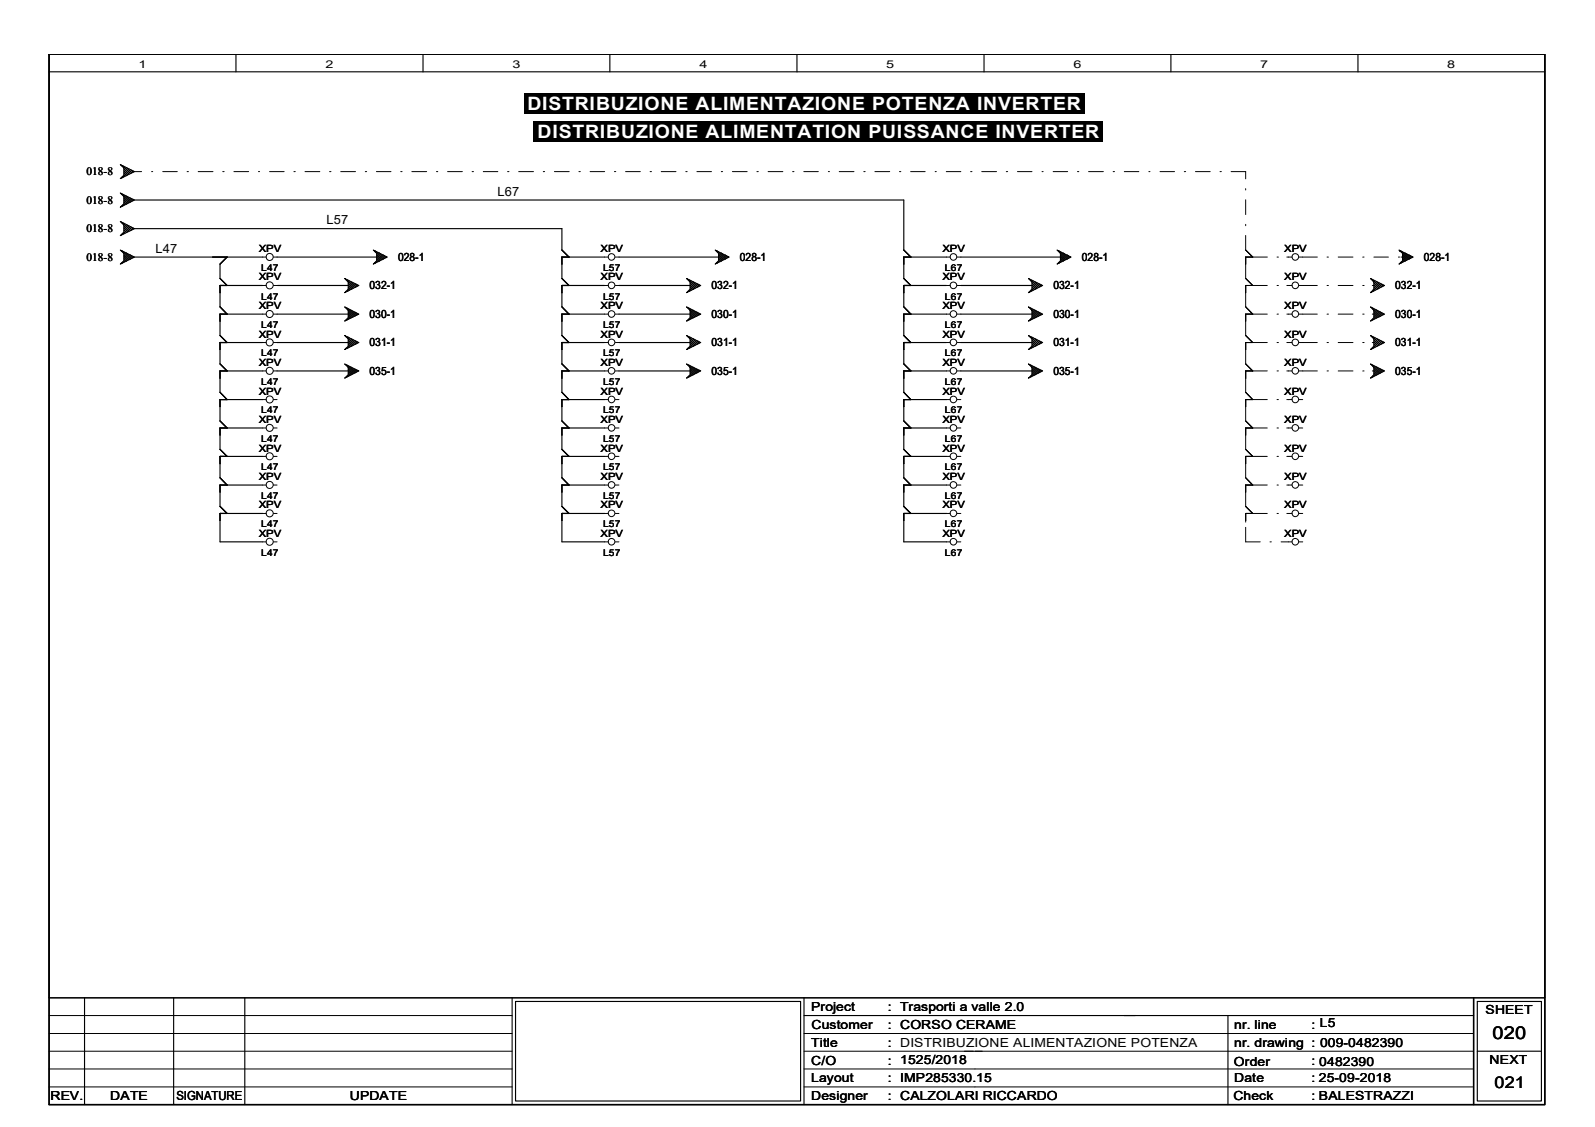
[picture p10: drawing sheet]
<svg xmlns="http://www.w3.org/2000/svg" width="297mm" height="210mm" viewBox="0 0 297 210" stroke-linecap="round" stroke-linejoin="round" font-family="sans-serif">
<path d="M9.1 10.1h278.6v195.6h-278.6zM274.4 185.8v19.9" fill="none" stroke="#000" stroke-width=".3"/>
<g fill="none" stroke="#000" stroke-width=".21">
<path d="M9.1 10.1h278.6v195.6h-278.6zM9.1 10.1h278.6v175.7h-278.6zM9.1 13.4h278.6M43.9 10.1v3.3M78.8 10.1v3.3M113.6 10.1v3.3M148.4 10.1v3.3M183.3 10.1v3.3M218.1 10.1v3.3M252.9 10.1v3.3M25.1 37.3h143.2v9.3l1.3 1.3M25.1 42.6h79.5v4l1.4 1.3"/>
<path d="M25.1 47.9h23.8M42.3 47.9l-1.3 1.3v2.7l1.3 1.3M48.9 53.2h-7.9v3.9l1.3 1.4M48.9 58.5h-7.9v4l1.3 1.3M51.6 58.5h13.3M51.6 53.2h13.3M51.6 47.9h18.5M112.6 47.9h-8v4l1.4 1.3M112.6 53.2h-8v3.9l1.4 1.4M112.6 58.5h-8v4l1.4 1.3M115.3 58.5h13.2M115.3 53.2h13.2"/>
<path d="M115.3 47.9h18.5M176.3 47.9h-8v4l1.3 1.3M176.3 53.2h-8v3.9l1.3 1.4M176.3 58.5h-8v4l1.3 1.3M178.9 58.5h13.3M178.9 53.2h13.3M178.9 47.9h18.6M48.9 63.8h-7.9v4l1.3 1.3M48.9 69.1h-7.9v4l1.3 1.3M48.9 74.4h-7.9v4l1.3 1.3M48.9 79.7h-7.9v4l1.3 1.3M51.6 69.1h13.3"/>
<path d="M51.6 63.8h13.3M112.6 63.8h-8v4l1.4 1.3M112.6 69.1h-8v4l1.4 1.3M112.6 74.4h-8v4l1.4 1.3M112.6 79.7h-8v4l1.4 1.3M115.3 69.1h13.2M115.3 63.8h13.2M176.3 63.8h-8v4l1.3 1.3M176.3 69.1h-8v4l1.3 1.3M176.3 74.4h-8v4l1.3 1.3M176.3 79.7h-8v4l1.3 1.3M178.9 69.1h13.3"/>
<path d="M178.9 63.8h13.3M48.9 95.6h-7.9v5.3h7.9M48.9 90.3h-7.9v4l1.3 1.3M48.9 85h-7.9v4l1.3 1.3M112.6 95.6h-8v5.3h8M112.6 90.3h-8v4l1.4 1.3M112.6 85h-8v4l1.4 1.3M176.3 95.6h-8v5.3h8M176.3 90.3h-8v4l1.3 1.3M176.3 85h-8v4l1.3 1.3M9.1 185.8h278.6M15.7 185.8v19.9"/>
<path d="M32.3 185.8v19.9M45.6 185.8v19.9M95.4 185.8v19.9M96 186.5h53.1v18.6h-53.1zM149.7 185.8v19.9M149.7 189.1h124.7M228.7 189.1v16.6M275.1 186.5h12v18.6h-12zM275.1 195.8h12"/>
</g>
<g fill="none" stroke="#000" stroke-width=".19">
<path d="M22.4 35.9l2.7 1.4-2.7 1.3 .7-.7v-1.3zM22.4 30.6l2.7 1.4-2.7 1.3 .7-.7v-1.3zM22.5 38.5h.1M22.5 33.2h.1M22.6 36l-.1 .1M22.6 30.7h-.1M22.7 36.2h.1l1.5 1.4 .5-.5M22.7 30.9l.1-.1 1.5 1.5 .5-.5M22.9 38.1l.2 .2M22.9 32.8l.2 .2M23.1 37l.4-.5 1.1 1M23.1 36.3l-.2 .1"/>
<path d="M23.1 36.8l.9 1M23.1 37.2l.7 .7M23.1 37.9l.2 .2M23.1 31.7l.4-.5 1.1 1M23.1 30.9l-.2 .2M23.1 31.5l.9 1M23.1 31.8l.7 .8M23.1 32.6l.2 .3M23.3 36.4l-.2 .2M23.3 31.1l-.2 .2M23.8 36.7l-.7 .7M23.8 31.3l-.7 .8"/>
<path d="M24 36.8l-.9 1M24 31.5l-.9 1M24.6 37l-1.1 1-.4-.5M24.6 31.7l-1.1 1-.4-.5M24.8 37.4l-.5-.5-1.5 1.5-.1-.1M24.8 32.1l-.5-.5-1.5 1.5-.1-.1M25.1 32h1.3M28.2 32h.2M30.3 32h2.7M34.8 32h.3M36.9 32h2.8M41.5 32h.2"/>
<path d="M43.6 32h2.7M48.1 32h.2M50.2 32h2.7M54.7 32h.3M56.8 32h2.8M61.4 32h.2M63.5 32h2.7M68 32h.3M70.1 32h2.7M74.6 32h.3M76.7 32h2.8M81.3 32h.2"/>
<path d="M83.4 32h2.7M87.9 32h.3M90 32h2.7M94.5 32h.3M96.6 32h2.8M101.2 32h.2M103.2 32h2.8M107.8 32h.3M109.9 32h2.7M114.4 32h.3M116.5 32h2.7M121.1 32h.2"/>
<path d="M123.1 32h2.8M127.7 32h.3M129.8 32h2.7M134.3 32h.3M136.4 32h2.7M141 32h.2M143 32h2.8M147.6 32h.3M149.7 32h2.7M154.3 32h.2M156.3 32h2.7M160.9 32h.2"/>
<path d="M162.9 32h2.8M167.5 32h.3M169.6 32h2.7M174.2 32h.2M176.2 32h2.7M180.8 32h.2M182.8 32h2.8M187.4 32h.3M189.5 32h2.7M194.1 32h.2M196.1 32h2.7M200.7 32h.2"/>
<path d="M202.7 32h2.8M207.3 32h.3M209.4 32h2.7M213.9 32h.3M216 32h2.7M220.6 32h.2M222.6 32h2.8M227.2 32h.3M229.3 32h2.7v1.3M232 35.1v.3M232 37.2v2.8M22.4 41.2l2.7 1.4-2.7 1.3 .7-.7v-1.3z"/>
<path d="M22.4 46.6l2.7 1.3-2.7 1.3 .7-.6v-1.4zM22.5 43.8h.1M22.5 46.7h.1M22.5 49.1h.1M22.6 41.3l-.1 .1M22.7 41.6l.1-.2 1.5 1.6 .5-.5M22.7 46.9l.1-.2 1.5 1.6 .5-.5M22.9 43.4l.2 .2M22.9 48.7l.2 .2M23.1 42.3l.4-.5 1.1 1M23.1 41.6l-.2 .1M23.1 42.1l.9 1"/>
<path d="M23.1 42.5l.7 .7M23.1 43.2l.2 .2M23.1 47.6l.4-.5 1.1 1M23.1 46.9l-.2 .1M23.1 47.4l.9 1M23.1 47.8l.7 .7M23.1 48.5l.2 .3M23.3 41.7l-.2 .3M23.3 47l-.2 .2M23.8 42l-.7 .7M23.8 47.2l-.7 .8M24 42.1l-.9 1"/>
<path d="M24 47.4l-.9 1M24.6 42.3l-1.1 1-.4-.5M24.6 47.6l-1.1 1-.4-.5M24.8 42.7l-.5-.5-1.5 1.5-.1-.1M24.8 48l-.5-.5-1.5 1.5-.1-.1M48.9 58.5h.7M48.9 53.2h.7M48.9 47.9h.7M50.9 58.5h.7M50.9 53.2h.7M50.9 47.9h.7M64.2 51.9l2.6 1.3-2.6 1.3 .7-.7v-1.3z"/>
<path d="M64.2 57.1l2.6 1.4-2.6 1.3 .7-.7v-1.3zM64.3 54.4h.1M64.3 59.7h.1M64.3 51.9v.1M64.3 57.2v.1M64.5 52.2l.1-.1 1.5 1.5 .5-.6M64.5 57.5l.1-.1 1.5 1.5 .5-.5M64.7 54l.2 .2M64.7 59.4l.2 .1M64.9 52.9l.4-.4 1 .9M64.9 52.2l-.2 .2M64.9 52.7l.9 1"/>
<path d="M64.9 53.1l.7 .7M64.9 53.8l.2 .3M64.9 58.3l.4-.6 1 1.1M64.9 57.5l-.2 .2M64.9 58l.9 1M64.9 58.4l.7 .7M64.9 59.1l.2 .3M65.1 52.3l-.2 .2M65.1 57.6l-.2 .3M65.6 52.6l-.7 .7M65.6 57.9l-.7 .7M65.8 52.7l-.9 1"/>
<path d="M65.8 58l-.9 1M66.3 52.9l-1 1-.4-.4M66.3 58.3l-1 .9-.4-.4M66.6 53.3l-.5-.5-1.5 1.5-.1-.1M66.6 58.6l-.5-.5-1.5 1.5-.1-.1M69.5 46.6l2.6 1.3-2.6 1.3 .6-.6v-1.4zM69.6 46.7h.1M69.6 49.1h.1M69.8 46.9l.1-.2 1.5 1.6 .5-.5M70 48.7l.1 .2M70.1 47.6l.6-.5 .9 1M70.1 46.9l-.1 .1"/>
<path d="M70.1 47.4l1.1 1M70.1 47.8l.8 .7M70.1 48.5l.3 .3M70.4 47l-.3 .2M70.9 47.2l-.8 .8M71.2 47.4l-1.1 1M71.6 47.6l-.9 1-.6-.5M71.9 48l-.5-.5-1.5 1.5-.1-.1M112.6 58.5h.7M112.6 53.2h.7M112.6 47.9h.7M114.6 58.5h.7"/>
<path d="M114.6 53.2h.7M114.6 47.9h.7M127.8 51.9l2.7 1.3-2.7 1.3 .7-.7v-1.3zM127.8 57.1l2.7 1.4-2.7 1.3 .7-.7v-1.3zM128 54.4h.1M128 59.7h.1M128 51.9v.1M128 57.2v.1M128.1 52.2l.2-.1 1.4 1.5 .6-.6M128.1 57.5l.2-.1 1.4 1.5 .6-.5M128.4 54l.1 .2M128.4 59.4l.1 .1"/>
<path d="M128.5 52.9l.5-.4 1 .9M128.5 52.2l-.1 .2M128.5 52.7l1 1M128.5 53.1l.7 .7M128.5 53.8l.3 .3M128.5 58.3l.5-.6 1 1.1M128.5 57.5l-.1 .2M128.5 58l1 1M128.5 58.4l.7 .7M128.5 59.1l.3 .3M128.8 52.3l-.3 .2M128.8 57.6l-.3 .3"/>
<path d="M129.2 52.6l-.7 .7M129.2 57.9l-.7 .7M129.5 52.7l-1 1M129.5 58l-1 1M130 52.9l-1 1-.5-.4M130 58.3l-1 .9-.5-.4M130.3 53.3l-.6-.5-1.4 1.5-.2-.1M130.3 58.6l-.6-.5-1.4 1.5-.2-.1M133.2 46.6l2.6 1.3-2.6 1.3 .6-.6v-1.4zM133.3 46.7h.1M133.3 49.1h.1M133.5 46.9l.1-.2 1.5 1.6 .4-.5"/>
<path d="M133.6 48.7l.2 .2M133.8 47.6l.5-.5 1 1M133.8 46.9l-.2 .1M133.8 47.4l1 1M133.8 47.8l.8 .7M133.8 48.5l.3 .3M134.1 47l-.3 .2M134.6 47.2l-.8 .8M134.8 47.4l-1 1M135.3 47.6l-1 1-.5-.5M135.5 48l-.4-.5-1.5 1.5-.1-.1M176.3 58.5h.6"/>
<path d="M176.3 53.2h.6M176.3 47.9h.6M178.3 58.5h.6M178.3 53.2h.6M178.3 47.9h.6M191.5 51.9l2.7 1.3-2.7 1.3 .7-.7v-1.3zM191.5 57.1l2.7 1.4-2.7 1.3 .7-.7v-1.3zM191.6 54.4h.1M191.6 59.7h.1M191.7 51.9l-.1 .1M191.7 57.2l-.1 .1M191.9 52.2v-.1l1.5 1.5 .5-.6"/>
<path d="M191.9 57.5v-.1l1.5 1.5 .5-.5M192 54l.2 .2M192 59.4l.2 .1M192.2 52.9l.5-.4 1 .9M192.2 52.2l-.2 .2M192.2 52.7l1 1M192.2 53.1l.8 .7M192.2 53.8l.2 .3M192.2 58.3l.5-.6 1 1.1M192.2 57.5l-.2 .2M192.2 58l1 1M192.2 58.4l.8 .7"/>
<path d="M192.2 59.1l.2 .3M192.4 52.3l-.2 .2M192.4 57.6l-.2 .3M193 52.6l-.8 .7M193 57.9l-.8 .7M193.2 52.7l-1 1M193.2 58l-1 1M193.7 52.9l-1 1-.5-.4M193.7 58.3l-1 .9-.5-.4M193.9 53.3l-.5-.5-1.5 1.5v-.1M193.9 58.6l-.5-.5-1.5 1.5v-.1M196.8 46.6l2.7 1.3-2.7 1.3 .7-.6v-1.4z"/>
<path d="M196.9 46.7h.1M196.9 49.1h.1M197.1 46.9l.1-.2 1.6 1.6 .5-.5M197.3 48.7l.2 .2M197.5 47.6l.5-.5 1 1M197.5 46.9l-.2 .1M197.5 47.4l1 1M197.5 47.8l.7 .7M197.5 48.5l.2 .3M197.7 47l-.2 .2M198.2 47.2l-.7 .8M198.5 47.4l-1 1"/>
<path d="M199 47.6l-1 1-.5-.5M199.3 48l-.5-.5-1.6 1.5-.1-.1M232 41.8v.2M232 43.9v2.7l1.3 1.3M236 47.9h-4v4l1.3 1.3M236 53.2h-4v3.9l1.3 1.4M236 58.5h-4v4l1.3 1.3M237.8 58.5h.3M237.8 53.2h.3M237.8 47.9h.3M239.6 58.5h1M239.6 53.2h1"/>
<path d="M239.6 47.9h1M241.9 58.5h3.4M241.9 53.2h3.4M241.9 47.9h3.4M247.1 58.5h.3M247.1 53.2h.3M247.1 47.9h.3M249.2 58.5h2.8M249.2 53.2h2.8M249.2 47.9h2.8M253.8 58.5h.2M253.8 53.2h.2"/>
<path d="M253.8 47.9h.2M255.2 51.9l2.6 1.3-2.6 1.3 .7-.7v-1.3zM255.2 57.1l2.6 1.4-2.6 1.3 .7-.7v-1.3zM255.3 54.4h.1M255.3 59.7h.1M255.4 51.9l-.1 .1M255.4 57.2l-.1 .1M255.5 52.2l.1-.1 1.5 1.5 .5-.6M255.5 57.5l.1-.1 1.5 1.5 .5-.5M255.6 58.5h.3M255.6 53.2h.3M255.7 54l.2 .2"/>
<path d="M255.7 59.4l.2 .1M255.9 47.9h2.7M255.9 52.9l.5-.4 .9 .9M255.9 52.2l-.2 .2M255.9 52.7l1 1M255.9 53.1l.7 .7M255.9 53.8l.2 .3M255.9 58.3l.5-.6 .9 1.1M255.9 57.5l-.2 .2M255.9 58l1 1M255.9 58.4l.7 .7M255.9 59.1l.2 .3"/>
<path d="M256.1 52.3l-.2 .2M256.1 57.6l-.2 .3M256.6 52.6l-.7 .7M256.6 57.9l-.7 .7M256.9 52.7l-1 1M256.9 58l-1 1M257.3 52.9l-.9 1-.5-.4M257.3 58.3l-.9 .9-.5-.4M257.6 53.3l-.5-.5-1.5 1.5-.1-.1M257.6 58.6l-.5-.5-1.5 1.5-.1-.1M260.4 47.9h.2M260.5 46.6l2.7 1.3-2.7 1.3 .7-.6v-1.4z"/>
<path d="M260.6 46.7h.1M260.6 49.1h.1M260.8 46.9l.1-.2 1.5 1.6 .5-.5M260.9 47.9h.3M261 48.7l.2 .2M261.2 46.9l-.2 .1M261.2 47.6l.5-.5 1 1M261.2 47.4l1 1M261.2 47.8l.7 .7M261.2 48.5l.2 .3M261.4 47l-.2 .2M261.9 47.2l-.7 .8"/>
<path d="M262.2 47.4l-1 1M262.7 47.6l-1 1-.5-.5M262.9 48l-.5-.5-1.5 1.5-.1-.1M48.9 79.7h.7M48.9 74.4h.7M48.9 69.1h.7M48.9 63.8h.7M50.9 79.7h.7M50.9 74.4h.7M50.9 69.1h.7M50.9 63.8h.7M64.2 62.5l2.6 1.3-2.6 1.3 .7-.6v-1.4z"/>
<path d="M64.2 67.8l2.6 1.3-2.6 1.3 .7-.6v-1.3zM64.3 62.6h.1M64.3 65v.1M64.3 70.3v.1M64.3 67.9h.1M64.5 62.8l.1-.1 1.5 1.5 .5-.5M64.5 68.1l.1-.1 1.5 1.5 .5-.5M64.7 64.6l.2 .2M64.7 69.9l.2 .2M64.9 63.5l.4-.5 1 1.1M64.9 62.8l-.2 .1M64.9 63.3l.9 1"/>
<path d="M64.9 63.7l.7 .7M64.9 64.4l.2 .3M64.9 68.8l.4-.4 1 .9M64.9 68.1l-.2 .2M64.9 68.6l.9 1M64.9 69l.7 .7M64.9 69.7l.2 .3M65.1 62.9l-.2 .3M65.1 68.2l-.2 .3M65.6 63.2l-.7 .7M65.6 68.5l-.7 .7M65.8 63.3l-.9 1"/>
<path d="M65.8 68.6l-.9 1M66.3 63.5l-1 1.1-.4-.5M66.3 68.9l-1 .9-.4-.4M66.6 63.9l-.5-.5-1.5 1.5-.1-.1M66.6 69.2l-.5-.5-1.5 1.5-.1-.1M112.6 79.7h.7M112.6 74.4h.7M112.6 69.1h.7M112.6 63.8h.7M114.6 79.7h.7M114.6 74.4h.7M114.6 69.1h.7"/>
<path d="M114.6 63.8h.7M127.8 62.5l2.7 1.3-2.7 1.3 .7-.6v-1.4zM127.8 67.8l2.7 1.3-2.7 1.3 .7-.6v-1.3zM128 62.6h.1M128 65v.1M128 70.3v.1M128 67.9h.1M128.1 62.8l.2-.1 1.4 1.5 .6-.5M128.1 68.1l.2-.1 1.4 1.5 .6-.5M128.4 64.6l.1 .2M128.4 69.9l.1 .2M128.5 63.5l.5-.5 1 1.1"/>
<path d="M128.5 62.8l-.1 .1M128.5 63.3l1 1M128.5 63.7l.7 .7M128.5 64.4l.3 .3M128.5 68.8l.5-.4 1 .9M128.5 68.1l-.1 .2M128.5 68.6l1 1M128.5 69l.7 .7M128.5 69.7l.3 .3M128.8 62.9l-.3 .3M128.8 68.2l-.3 .3M129.2 63.2l-.7 .7"/>
<path d="M129.2 68.5l-.7 .7M129.5 63.3l-1 1M129.5 68.6l-1 1M130 63.5l-1 1.1-.5-.5M130 68.9l-1 .9-.5-.4M130.3 63.9l-.6-.5-1.4 1.5-.2-.1M130.3 69.2l-.6-.5-1.4 1.5-.2-.1M176.3 79.7h.6M176.3 74.4h.6M176.3 69.1h.6M176.3 63.8h.6M178.3 79.7h.6"/>
<path d="M178.3 74.4h.6M178.3 69.1h.6M178.3 63.8h.6M191.5 62.5l2.7 1.3-2.7 1.3 .7-.6v-1.4zM191.5 67.8l2.7 1.3-2.7 1.3 .7-.6v-1.3zM191.6 62.6h.1M191.6 65l.1 .1M191.6 70.3l.1 .1M191.7 67.9h-.1M191.9 62.8v-.1l1.5 1.5 .5-.5M191.9 68.1v-.1l1.5 1.5 .5-.5M192 64.6l.2 .2"/>
<path d="M192 69.9l.2 .2M192.2 63.5l.5-.5 1 1.1M192.2 62.8l-.2 .1M192.2 63.3l1 1M192.2 63.7l.8 .7M192.2 64.4l.2 .3M192.2 68.8l.5-.4 1 .9M192.2 68.1l-.2 .2M192.2 68.6l1 1M192.2 69l.8 .7M192.2 69.7l.2 .3M192.4 62.9l-.2 .3"/>
<path d="M192.4 68.2l-.2 .3M193 63.2l-.8 .7M193 68.5l-.8 .7M193.2 63.3l-1 1M193.2 68.6l-1 1M193.7 63.5l-1 1.1-.5-.5M193.7 68.9l-1 .9-.5-.4M193.9 63.9l-.5-.5-1.5 1.5v-.1M193.9 69.2l-.5-.5-1.5 1.5v-.1M236 63.8h-4v4l1.3 1.3M236 69.1h-4v4l1.3 1.3M236 74.4h-4v4l1.3 1.3"/>
<path d="M236 79.7h-4v4l1.3 1.3M237.8 79.7h.3M237.8 74.4h.3M237.8 69.1h.3M237.8 63.8h.3M239.6 79.7h1M239.6 74.4h1M239.6 69.1h1M239.6 63.8h1M241.9 79.7h.7M241.9 74.4h.7M241.9 69.1h3.4"/>
<path d="M241.9 63.8h3.4M247.1 69.1h.3M247.1 63.8h.3M249.2 69.1h2.8M249.2 63.8h2.8M253.8 69.1h.2M253.8 63.8h.2M255.2 62.5l2.6 1.3-2.6 1.3 .7-.6v-1.4zM255.2 67.8l2.6 1.3-2.6 1.3 .7-.6v-1.3zM255.3 62.6h.1M255.3 65l.1 .1M255.3 70.3l.1 .1"/>
<path d="M255.4 67.9h-.1M255.5 62.8l.1-.1 1.5 1.5 .5-.5M255.5 68.1l.1-.1 1.5 1.5 .5-.5M255.6 69.1h.3M255.6 63.8h.3M255.7 64.6l.2 .2M255.7 69.9l.2 .2M255.9 63.5l.5-.5 .9 1.1M255.9 62.8l-.2 .1M255.9 63.3l1 1M255.9 63.7l.7 .7M255.9 64.4l.2 .3"/>
<path d="M255.9 68.8l.5-.4 .9 .9M255.9 68.1l-.2 .2M255.9 68.6l1 1M255.9 69l.7 .7M255.9 69.7l.2 .3M256.1 62.9l-.2 .3M256.1 68.2l-.2 .3M256.6 63.2l-.7 .7M256.6 68.5l-.7 .7M256.9 63.3l-1 1M256.9 68.6l-1 1M257.3 63.5l-.9 1.1-.5-.5"/>
<path d="M257.3 68.9l-.9 .9-.5-.4M257.6 63.9l-.5-.5-1.5 1.5-.1-.1M257.6 69.2l-.5-.5-1.5 1.5-.1-.1M48.9 95.6h.7M48.9 90.3h.7M48.9 85h.7M50.9 95.6h.7M50.9 90.3h.7M50.9 85h.7M112.6 95.6h.7M112.6 90.3h.7M112.6 85h.7"/>
<path d="M114.6 95.6h.7M114.6 90.3h.7M114.6 85h.7M176.3 95.6h.6M176.3 90.3h.6M176.3 85h.6M178.3 95.6h.6M178.3 90.3h.6M178.3 85h.6M232 98.2v2.7h2.7M236 90.3h-4v4l1.3 1.3M236 95.6h-4v1.6"/>
<path d="M236 85h-4v4l1.3 1.3M237.8 95.6h.3M237.8 90.3h.3M237.8 85h.3M239.6 95.6h1M239.6 90.3h1M239.6 85h1M241.9 95.6h.7M241.9 90.3h.7M241.9 85h.7M48.9 100.9h.7M50.9 100.9h.7"/>
<path d="M112.6 100.9h.7M114.6 100.9h.7M176.3 100.9h.6M178.3 100.9h.6M236.5 100.9h.3M238.6 100.9h2M241.9 100.9h.7M9.1 195.8h86.3M9.1 199.1h86.3M9.1 192.5h86.3M9.1 189.1h86.3M149.7 195.8h124.7"/>
<path d="M149.7 199.1h124.7M149.7 192.5h124.7M9.1 202.4h86.3M149.7 202.4h124.7"/>
<circle cx="50.2" cy="58.5" r=".66"/>
<circle cx="50.2" cy="47.9" r=".66"/>
<circle cx="50.2" cy="53.1" r=".66"/>
<circle cx="113.9" cy="53.1" r=".62"/>
<circle cx="113.9" cy="58.5" r=".62"/>
<circle cx="113.9" cy="47.9" r=".62"/>
<circle cx="177.6" cy="47.9" r=".62"/>
<circle cx="177.6" cy="58.5" r=".62"/>
<circle cx="177.6" cy="53.1" r=".62"/>
<circle cx="241.2" cy="47.9" r=".62"/>
<circle cx="241.2" cy="53.1" r=".62"/>
<circle cx="241.2" cy="58.5" r=".62"/>
<circle cx="50.2" cy="63.8" r=".66"/>
<circle cx="50.2" cy="79.7" r=".66"/>
<circle cx="50.2" cy="69.1" r=".66"/>
<circle cx="50.2" cy="74.4" r=".66"/>
<circle cx="113.9" cy="69.1" r=".62"/>
<circle cx="113.9" cy="63.8" r=".62"/>
<circle cx="113.9" cy="79.7" r=".62"/>
<circle cx="113.9" cy="74.4" r=".62"/>
<circle cx="177.6" cy="79.7" r=".62"/>
<circle cx="177.6" cy="74.4" r=".62"/>
<circle cx="177.6" cy="69.1" r=".62"/>
<circle cx="177.6" cy="63.8" r=".62"/>
<circle cx="241.2" cy="69.1" r=".62"/>
<circle cx="241.2" cy="63.8" r=".62"/>
<circle cx="241.2" cy="79.7" r=".62"/>
<circle cx="241.2" cy="74.4" r=".62"/>
<circle cx="50.2" cy="95.6" r=".66"/>
<circle cx="50.2" cy="85" r=".66"/>
<circle cx="50.2" cy="90.3" r=".66"/>
<circle cx="113.9" cy="95.6" r=".62"/>
<circle cx="113.9" cy="85" r=".62"/>
<circle cx="113.9" cy="90.3" r=".62"/>
<circle cx="177.6" cy="85" r=".62"/>
<circle cx="177.6" cy="90.3" r=".62"/>
<circle cx="177.6" cy="95.6" r=".62"/>
<circle cx="241.2" cy="95.6" r=".62"/>
<circle cx="241.2" cy="85" r=".62"/>
<circle cx="241.2" cy="90.3" r=".62"/>
<circle cx="50.2" cy="100.9" r=".66"/>
<circle cx="113.9" cy="100.9" r=".62"/>
<circle cx="177.6" cy="100.9" r=".62"/>
<circle cx="241.2" cy="100.9" r=".62"/>
</g>
<g fill="#000">
<path d="M97.5 17.3h104.5v3.8h-104.5z" fill-rule="evenodd"/>
<path d="M99.4 22.6h106v3.8h-106z" fill-rule="evenodd"/>
</g>
<g font-size="3.4" fill="#fff">
<text x="98.2" y="20.4">DISTRIBUZIONE ALIMENTAZIONE POTENZA INVERTER</text>
<text x="100.1" y="25.7">DISTRIBUZIONE ALIMENTATION PUISSANCE INVERTER</text>
</g>
<text font-size="3.3" x="278" y="193.5">020</text>
<text font-size="3" x="278.3" y="202.6">021</text>
<g font-size="2.4">
<text x="60.8" y="41.8">L57</text>
<text x="92.6" y="36.5">L67</text>
<text x="29" y="47.1">L47</text>
</g>
<g font-size="2.3">
<text x="151.1" y="188.3">Project</text>
<text x="151.1" y="191.7">Customer</text>
<text x="165.4" y="188.3">: Trasporti a valle 2.0</text>
<text x="165.4" y="191.6">: CORSO CERAME</text>
<text x="229.9" y="191.6">nr. line</text>
<text x="244.3" y="191.6">: L5</text>
<text x="276.6" y="188.9">SHEET</text>
<text x="151.1" y="194.9">Title</text>
<text x="165.4" y="194.9">: DISTRIBUZIONE ALIMENTAZIONE POTENZA</text>
<text x="229.8" y="195">nr. drawing : 009-0482390</text>
<text x="151.1" y="198.3">C/O</text>
<text x="151.1" y="201.6">Layout</text>
<text x="165.4" y="198.3">: 1525/2018</text>
<text x="165.4" y="201.6">: IMP285330.15</text>
<text x="229.8" y="198.5">Order</text>
<text x="229.9" y="201.5">Date</text>
<text x="244.3" y="198.3">: 0482390</text>
<text x="244.3" y="201.6">: 25-09-2018</text>
<text x="277.4" y="198.2">NEXT</text>
<text x="9.4" y="204.9">REV.</text>
<text x="20.5" y="204.9">DATE</text>
<text x="32.8" y="204.9">SIGNATURE</text>
<text x="65.1" y="204.9">UPDATE</text>
<text x="151.1" y="204.9">Designer</text>
<text x="165.4" y="204.9">: CALZOLARI RICCARDO</text>
<text x="229.7" y="204.9">Check</text>
<text x="244.3" y="204.9">: BALESTRAZZI</text>
<text x="245.6" y="204.9">BALESTRAZZI</text>
</g>
<g font-size="2.1">
<text x="16.1" y="32.6">018-8</text>
<text x="16.1" y="37.9">018-8</text>
<text x="16.1" y="43.2">018-8</text>
<text x="16.1" y="48.6">018-8</text>
<text x="68.8" y="53.8">032-1</text>
<text x="74.1" y="48.6">028-1</text>
<text x="132.5" y="53.8">032-1</text>
<text x="137.8" y="48.6">028-1</text>
<text x="196.2" y="53.8">032-1</text>
<text x="201.5" y="48.6">028-1</text>
<text x="259.8" y="53.8">032-1</text>
<text x="265.2" y="48.6">028-1</text>
<text x="68.8" y="59.1">030-1</text>
<text x="132.5" y="59.1">030-1</text>
<text x="196.2" y="59.1">030-1</text>
<text x="259.8" y="59.1">030-1</text>
<text x="68.8" y="64.5">031-1</text>
<text x="132.5" y="64.5">031-1</text>
<text x="196.2" y="64.5">031-1</text>
<text x="259.8" y="64.5">031-1</text>
<text x="68.8" y="69.8">035-1</text>
<text x="132.5" y="69.8">035-1</text>
<text x="196.2" y="69.8">035-1</text>
<text x="259.8" y="69.8">035-1</text>
</g>
<g font-size="2">
<text x="25.8" y="12.7">1</text>
<text x="60.6" y="12.7">2</text>
<text x="95.4" y="12.7">3</text>
<text x="130.3" y="12.7">4</text>
<text x="165.1" y="12.7">5</text>
<text x="199.9" y="12.7">6</text>
<text x="234.7" y="12.7">7</text>
<text x="269.5" y="12.7">8</text>
</g>
<g font-size="1.9">
<text x="48.2" y="46.9">XPV</text>
<text x="111.8" y="46.9">XPV</text>
<text x="175.5" y="46.9">XPV</text>
<text x="239.2" y="46.9">XPV</text>
<text x="48.2" y="52.2">XPV</text>
<text x="111.8" y="52.2">XPV</text>
<text x="175.5" y="52.2">XPV</text>
<text x="239.2" y="52.2">XPV</text>
<text x="48.2" y="57.6">XPV</text>
<text x="111.8" y="57.6">XPV</text>
<text x="175.5" y="57.6">XPV</text>
<text x="239.2" y="57.6">XPV</text>
<text x="48.2" y="62.9">XPV</text>
<text x="111.8" y="62.9">XPV</text>
<text x="175.5" y="62.9">XPV</text>
<text x="239.2" y="62.9">XPV</text>
<text x="48.2" y="68.2">XPV</text>
<text x="111.8" y="68.2">XPV</text>
<text x="175.5" y="68.2">XPV</text>
<text x="239.2" y="68.2">XPV</text>
<text x="48.2" y="73.5">XPV</text>
<text x="111.8" y="73.5">XPV</text>
<text x="175.5" y="73.5">XPV</text>
<text x="239.2" y="73.5">XPV</text>
<text x="48.2" y="78.8">XPV</text>
<text x="111.8" y="78.8">XPV</text>
<text x="175.5" y="78.8">XPV</text>
<text x="239.2" y="78.8">XPV</text>
<text x="48.2" y="84.1">XPV</text>
<text x="48.2" y="89.4">XPV</text>
<text x="111.8" y="84.1">XPV</text>
<text x="111.8" y="89.4">XPV</text>
<text x="175.5" y="84.1">XPV</text>
<text x="175.5" y="89.4">XPV</text>
<text x="239.2" y="84.1">XPV</text>
<text x="239.2" y="89.4">XPV</text>
<text x="48.2" y="94.7">XPV</text>
<text x="111.8" y="94.7">XPV</text>
<text x="175.5" y="94.7">XPV</text>
<text x="239.2" y="94.7">XPV</text>
<text x="48.2" y="100">XPV</text>
<text x="111.8" y="100">XPV</text>
<text x="175.5" y="100">XPV</text>
<text x="239.2" y="100">XPV</text>
</g>
<g font-size="1.7">
<text x="48.6" y="50.5">L47</text>
<text x="112.3" y="50.5">L57</text>
<text x="176" y="50.5">L67</text>
<text x="48.6" y="55.8">L47</text>
<text x="112.3" y="55.8">L57</text>
<text x="176" y="55.8">L67</text>
<text x="48.6" y="61.1">L47</text>
<text x="112.3" y="61.1">L57</text>
<text x="176" y="61.1">L67</text>
<text x="48.6" y="66.4">L47</text>
<text x="48.6" y="71.7">L47</text>
<text x="112.3" y="66.4">L57</text>
<text x="112.3" y="71.7">L57</text>
<text x="176" y="66.4">L67</text>
<text x="176" y="71.7">L67</text>
<text x="48.6" y="77">L47</text>
<text x="112.3" y="77">L57</text>
<text x="176" y="77">L67</text>
<text x="48.6" y="82.3">L47</text>
<text x="112.3" y="82.3">L57</text>
<text x="176" y="82.3">L67</text>
<text x="48.6" y="87.6">L47</text>
<text x="112.3" y="87.6">L57</text>
<text x="176" y="87.6">L67</text>
<text x="48.6" y="92.9">L47</text>
<text x="112.3" y="92.9">L57</text>
<text x="176" y="92.9">L67</text>
<text x="48.6" y="98.2">L47</text>
<text x="112.3" y="98.2">L57</text>
<text x="176" y="98.2">L67</text>
<text x="48.6" y="103.5">L47</text>
<text x="112.3" y="103.5">L57</text>
<text x="176" y="103.5">L67</text>
</g>
</svg>
